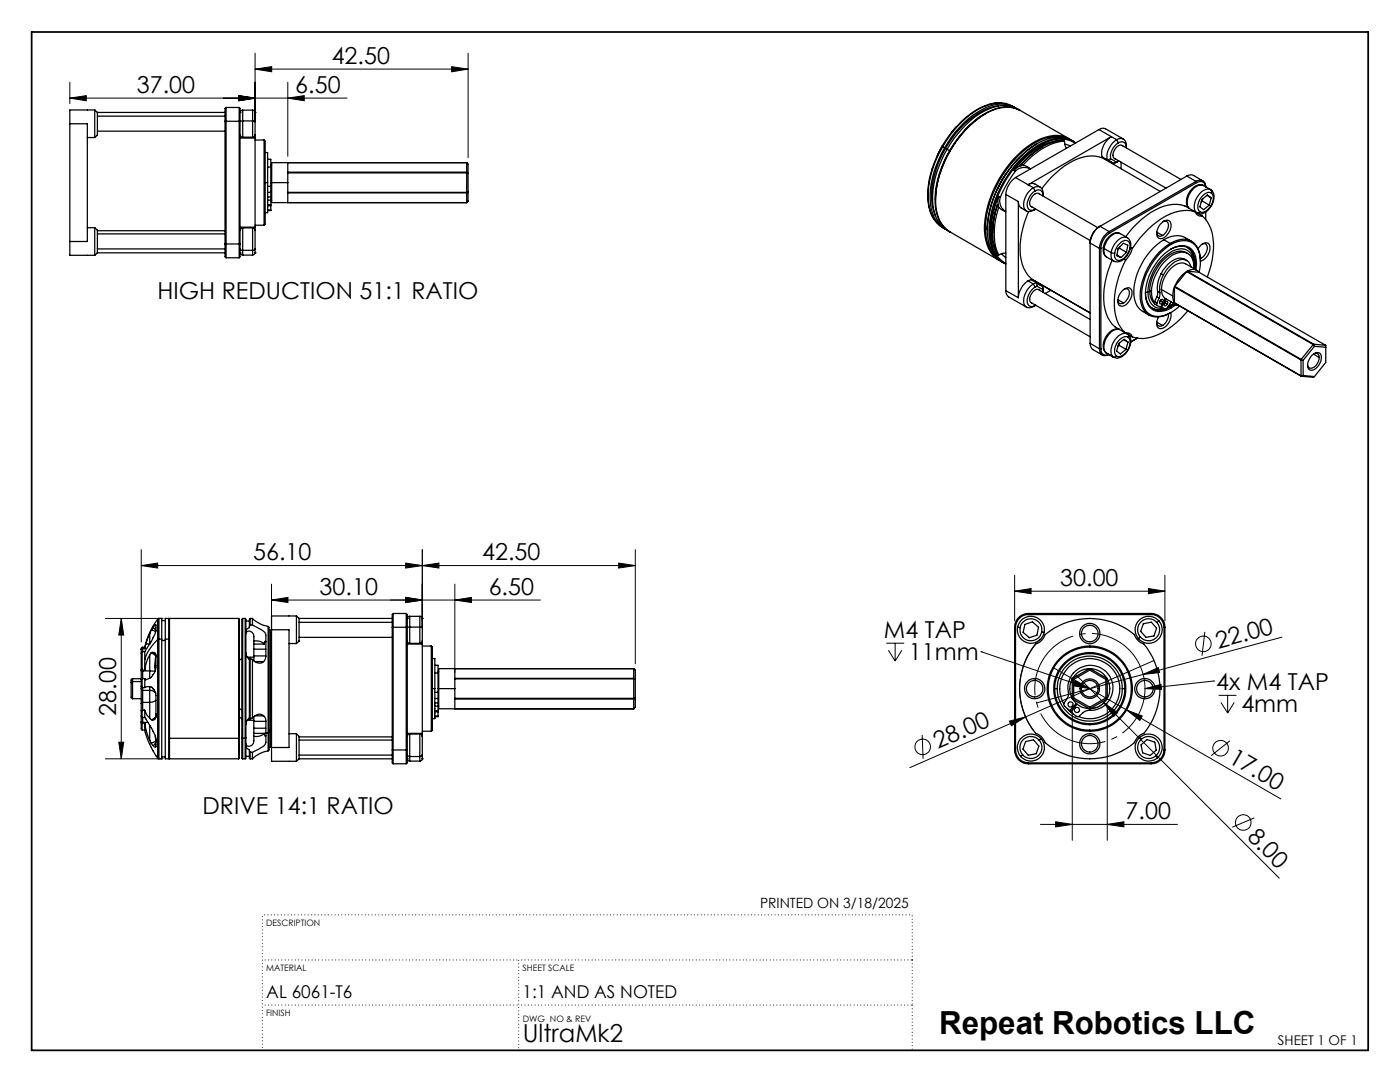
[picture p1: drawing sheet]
<svg xmlns="http://www.w3.org/2000/svg" width="279mm" height="216mm" viewBox="0 0 279 216" stroke-linecap="round" stroke-linejoin="round" font-family="sans-serif">
<g fill="none" stroke="#000" stroke-width=".2">
<path d="M13.9 19.6l3.3-.5v1zM13.9 16.4v4.3M13.9 19.6h55.4M47.6 19.1l3.3 .5-3.3 .5zM50.9 13.8l3.3-.5v1zM50.9 10.6v13.8M50.9 13.8h42.5M57.4 19.6l3.3-.5v1zM57.4 16.4v14.8M90.1 13.3l3.3 .5-3.3 .5zM93.4 10.6v20.9M28.2 112.9l3.3-.5v.9z"/>
<path d="M28.2 109.7v18.4M28.2 112.9h98.6M54.2 119.7l3.3-.5v1zM54.2 116.6v6.6M54.2 119.7h53.6M81 119.2l3.3 .5-3.3 .5zM81 112.4l3.3 .5-3.3 .4zM84.3 112.9l3.3-.5v.9zM84.3 109.7v15.6M90.8 119.7l3.3-.5v1zM90.8 116.6v17.6M123.5 112.4l3.3 .5-3.3 .4z"/>
<path d="M126.8 109.7v22.7M202.5 118l3.3-.6v1.1zM202.5 114.8v9.1M202.5 118h30M229.2 117.4l3.3 .6-3.3 .5zM232.5 114.8v9.1M21 123.4h11.6M24.2 123.4l.5 3.3h-1zM24.2 123.4v28M176.9 128.3h3.5M177.3 129.8l1.3 2.1M178.6 128.3v3.6"/>
<path d="M180 129.8l-1.4 2.1M195.8 130h.1M195.8 130l21.7 7.4M207.6 127.5a14 14 0 0 0-1.4 18.2M210.1 133.2l14.8 8.5M214.5 135.9l3 1.5-3.3-.6zM214.7 134.6l5.6 5.6M228.1 134.6l3.1-1.4 .2 1zM228.5 137.4l3.2-.8 .1 .9zM230.3 131.8l-48.7 21.4M240.5 126.1l-.6 4.7M242.2 135.9h.1"/>
<path d="M242.2 135.9l-13.7 1.5M243.2 138.7h3.6M245 138.7v3.6M255.8 127.1l-48.9 13.2M21 151.4h11.6M23.7 148.1h1l-.5 3.3zM184 146.6l.2 4.8M201.4 143.9l3.3-.8-2.8 1.7zM214 140.6v27.1M220.2 140.3a4.2 4.2 0 0 1-2.3 1.1M220.3 140.2l2.7 2-.7 .7zM220.3 140.2l35 35"/>
<path d="M221 140.6v27.1M224.9 141.7l3.1 1.2-.5 .9zM224.9 141.7l30.7 17.7M243.7 140.2l1.3 2.1M245.5 147.8l-3.8 3M246.3 140.2l-1.3 2.1M207.6 164.5h27.4M210.7 164l3.3 .5-3.3 .5zM221 164.5l3.3-.5v1zM250.3 163.2l-4.4 1.9"/>
<circle cx="240.2" cy="128.5" r="1.54"/>
<circle cx="184.1" cy="149" r="1.56"/>
<circle cx="243.6" cy="149.3" r="1.56"/>
<circle cx="248.1" cy="164.1" r="1.57"/>
</g>
<path d="M228 134.2a11 11 0 0 0-18.3-4.5 11 11 0 0 0 4.7 18.3 11 11 0 0 0 13.9-12.9l-.3-.9" fill="none" stroke="#000" stroke-width=".2" stroke-dasharray="15.2 1.3 1.3 1.3" stroke-dashoffset="1.6" stroke-linecap="butt"/>
<path d="M52.4 182.6h129.6M52.4 209.5v-26.9M103.5 209.5v-18" fill="none" stroke="#000" stroke-width=".2" stroke-dasharray="0 .6" stroke-dashoffset=".2"/>
<path d="M52.4 191.6h51.1M103.5 191.6h78.6M52.4 200.6h51.1M103.5 200.6h78.6" fill="none" stroke="#000" stroke-width=".2" stroke-dasharray="0 .6" stroke-dashoffset=".1"/>
<path d="M182 191.6v-9.1M182 191.6v9M182 200.6v9" fill="none" stroke="#000" stroke-width=".2" stroke-dasharray="0 .6" stroke-dashoffset="-.1"/>
<path d="M182 191.6h.1" fill="none" stroke="#000" stroke-width=".2" stroke-dasharray="0 .6"/>
<path d="M6.3 6.4h266.7v203.2h-266.7z" fill="none" stroke="#000" stroke-width=".35"/>
<g fill="#000">
<path d="M228.1 134.6l3.1-1.4 .2 1zM201.4 143.9l3.3-.8-2.8 1.7zM220.3 140.2l2.7 2-.7 .7zM224.9 141.7l3.1 1.2-.5 .9z"/>
<path d="M81 119.2l3.3 .5-3.3 .5zM54.2 119.7l3.3-.5v1zM81 112.4l3.3 .5-3.3 .4zM28.2 112.9l3.3-.5v.9z"/>
<path d="M81 119.2l3.3 .5-3.3 .5zM90.8 119.7l3.3-.5v1zM84.3 112.9l3.3-.5v.9zM123.5 112.4l3.3 .5-3.3 .4zM13.9 19.6l3.3-.5v1zM47.6 19.1l3.3 .5-3.3 .5zM47.6 19.1l3.3 .5-3.3 .5zM57.4 19.6l3.3-.5v1zM50.9 13.8l3.3-.5v1zM90.1 13.3l3.3 .5-3.3 .5zM210.7 164l3.3 .5-3.3 .5zM221 164.5l3.3-.5v1zM202.5 118l3.3-.6v1.1zM229.2 117.4l3.3 .6-3.3 .5z"/>
<path d="M24.2 123.4l.5 3.3h-1zM23.7 148.1h1l-.5 3.3z"/>
<path d="M228.5 137.4l3.2-.8 .1 .9zM214.5 135.9l3 1.5-3.3-.6z"/>
</g>
<g fill="none" stroke="#000" stroke-width=".25">
<path d="M13.9 24.7h3.5v23.5h-3.5M13.9 24.7v23.5M17.4 27.4h1.5M18.9 21.9h-5v2.8M18.9 21.9v5.5M18.9 21.9l.5 .5M19.4 22.4v4.6M19.4 23.2h25.5M19.4 26.2h25.5M19.4 22.4h25.5M19.4 27h.1M19.4 27l-.5 .4"/>
<path d="M44.9 24.2h3M44.9 24.2v24.5M45.1 21.4v30M45.1 21.4l-.2 .2v2.6M45.1 21.4h2.6M47.7 21.4v30M47.7 21.4a2.97 2.97 0 0 1 .2 1.9v.9M47.9 22.4h.1M47.9 26.9l.3 .4 .2 .1M47.9 24.2v24.5M47.9 27.6h3M48.4 22l-.3 .1-.2 .4"/>
<path d="M48.4 24.1l-.5 .1M48.4 24.1v3.3M48.4 22v2.1M48.4 27.4h2M48.4 22h2M48.4 24.1h2M50.4 22l.4 .1 .1 .4M50.4 24.1l.5 .1M50.4 24.1v3.3M50.4 22v2.1M50.9 22.4h.1M50.9 26.9l-.1 .3-.4 .2"/>
<path d="M50.9 27.6v17.7M50.9 26.9v.7M50.9 24.2v2.7M50.9 22.5v1.7M50.9 27.9h1.8M52.7 27.9v17M52.7 27.9a2.3 2.3 0 0 1 .2 1.8v13.4a2.3 2.3 0 0 1-.2 1.8M52.9 30.4h.5v6M52.9 36.4h.5M53.4 36.4v3.5M53.4 31.8h.6v1.5M53.4 39.9v2"/>
<path d="M53.4 39.9h.8M53.4 38.4h.6M53.4 37.2h.6M53.4 33.3h.6M53.4 39.3h.6M54 33.3v3.9M54 39.3v2.6M54 37.2v1.2M54 32.9h.2M54 36.4h3.4M54 38.4v.9M57.4 32.5v1.9h35.7"/>
<path d="M57.4 36.4v2h35.7M93.1 32.5h.1M93.1 34.4h.1M93.1 34.5h-35.7v1.9M93.1 38.4l.1 .1M93.1 38.5h-35.7v1.9M93.1 32.5v1.9M93.1 34.5v3.9M93.1 38.5v1.9M93.2 34.4l-.1 .1M93.2 32.5h-39v7.9h39M93.2 38.5h-.1"/>
<path d="M93.2 34.4l.2 .2M93.2 32.5l.2 .2v7.4l-.2 .3M93.4 38.3l-.2 .2M186 33.7v.1M188 29.2l-1.1 2.1M188 29.2a18.2 18.2 0 0 0-2.6 12.1l.3 .9M188 29.2l.1 .1M188 29.2h.1M188.1 29.1l-.1 .1M188.1 29.3a18.1 18.1 0 0 0-2.6 12.2 5.7 5.7 0 0 0 3 4.1M188.1 29.3l.4 .2M188.5 29.5a18.1 18.1 0 0 0-2.6 12.2 5.7 5.7 0 0 0 2.9 4.1"/>
<path d="M188.7 29.6a18 18 0 0 0-2.5 11.9l.5 1.5M188.7 29.6l.3 .2M189 29.8a18.1 18.1 0 0 0-2.6 12.2 5.9 5.9 0 0 0 3.1 4.2M189 29.8l.5 .3M189.5 30.1a18.3 18.3 0 0 0-2.6 12.2 5.8 5.8 0 0 0 2.6 3.9M190.9 25.3l-1.1 1.2M196.6 22.8a21.7 21.7 0 0 0-9.9 17.1M197.1 20.9a17.6 17.6 0 0 0-9.1 8.3M199.3 21.1a14.1 14.1 0 0 0-9.2 6.4l-1.4 2.1M199.3 39.2l-.2 .9 .1 .8-.1-.1M199.3 39.2a13.8 13.8 0 0 0-.7 10.5M199.3 39.2l.3 .2"/>
<path d="M199.6 39.4a2.38 2.38 0 0 0 1.1 2.8M199.7 20.5l-1.3 .1-1.2 .3M200.7 38.8l2.5 1.4M200.7 38.8v19.2M200.9 34.5l-1.9 3.2M202.3 34l.3 .2M202.5 21.4a6 6 0 0 0-6-.2 19 19 0 0 0-8.4 8.1M202.6 34.2a24.8 24.8 0 0 0-3 5.2M202.7 35.4a4.7 4.7 0 0 0-2 3.4M202.7 35.4l2.5 1.5M202.7 21.6a6.4 6.4 0 0 0-6.7 .3 19.4 19.4 0 0 0-7.5 7.6M203.5 22a6.5 6.5 0 0 0-7 .2 19.4 19.4 0 0 0-7.5 7.6"/>
<path d="M203.6 22a6.5 6.5 0 0 0-6.6 .4 19.4 19.4 0 0 0-7.5 7.7M203.6 33l.2 .1a2.49 2.49 0 0 0-1.5 .9M203.7 32.9l-.1 .1M203.7 32.9h.5M204.2 32.9l1.4 .8M205.2 36.9a1.26 1.26 0 0 1 1.4-.2l1 .6M205.2 36.9l1 .6M205.6 33.7a2.36 2.36 0 0 0-3 .5M206.2 37.5a3.7 3.7 0 0 0-1.7 4.3 1.4 1.4 0 0 0 2.1 0M206.2 37.5a1.19 1.19 0 0 1 1.4-.2 1.19 1.19 0 0 1 .6 1.3v.4M206.2 37.5l.4 .6M206.6 38.1a3.2 3.2 0 0 0-1.5 3.4 .93 .93 0 0 0 1.5 .3"/>
<path d="M206.6 38.1a.99 .99 0 0 1 1.2-.1 .99 .99 0 0 1 .4 1.1M206.9 28.7a21.5 21.5 0 0 0-9.9 17.2M207.3 38.6l11.8 6.8M207.5 38.7l-.1-.1a1.74 1.74 0 0 0-1.9 1.8 .78 .78 0 0 0 .5 .9M207.9 37.6a16.3 16.3 0 0 1 8.2-6.2 5.7 5.7 0 0 1 4.4 .4l11.1 6.4M208 29.3l-.1 .1a15.5 15.5 0 0 0-4.3 3.6M211.1 28.1a12.9 12.9 0 0 0-8 5l-.8 .9M212.4 28.2a12.7 12.7 0 0 0-8.2 4.7M212.4 28.2l.2 .9 .2 .5M212.4 28.2l-.1-.2a9.9 9.9 0 0 0-6.7 3.1l-1.9 1.8M212.4 27.4a7.9 7.9 0 0 0-6.4 1.4 21.6 21.6 0 0 0-9.3 17.2 7.8 7.8 0 0 0 2 5.2M212.5 28.8l1.1 .3"/>
<path d="M213.4 27.7a6.6 6.6 0 0 0-6.6 .4 21.6 21.6 0 0 0-10.3 17.9 6.9 6.9 0 0 0 2.9 5.9M213.4 27.7l-9.8-5.7a6.9 6.9 0 0 0-6.5 .5 21.7 21.7 0 0 0-10.4 17.9 6.5 6.5 0 0 0 2.9 5.9l9.8 5.6M213.4 27.7l.2 .2M213.4 27.7h.1M214.3 28.2a6.8 6.8 0 0 0-6.5 .4 21.6 21.6 0 0 0-10.4 18 6.9 6.9 0 0 0 2.9 5.9M214.3 28.2a6.5 6.5 0 0 0-6.9 .2 21.6 21.6 0 0 0-10.4 18 6.7 6.7 0 0 0 3.3 6.1M214.3 28.2v.2M214.3 28.2l.4 .3M214.3 28.4a6.6 6.6 0 0 0-6.4 .5 21.3 21.3 0 0 0-10.3 17.7 6.8 6.8 0 0 0 2.8 5.8M214.3 28.4l.3 .2M219.3 25.9a1.2 1.2 0 0 1 1.4-.2l3.5 2.1M219.3 25.9l-16.6 9.5"/>
<path d="M219.3 25.9l2.5 1.4M221 31.9l1.2 .7M221.1 32l1.1 .6M221.7 31.7l-.7 .2M221.7 31.7l1.1 .6M221.8 27.3a3.9 3.9 0 0 0-1.8 4l1 .6M221.8 27.3l-16.6 9.6M221.8 27.3l1 .6M222.4 31.6l10.3 5.9M222.8 32.3l-.6 .3M222.8 27.9a4.1 4.1 0 0 0-1.8 4M222.8 27.9a1.19 1.19 0 0 1 1.4-.2 1.19 1.19 0 0 1 .6 1.3v.4"/>
<path d="M222.8 27.9l.4 .6M223.2 28.5a3.3 3.3 0 0 0-1.5 3.2M223.2 28.5a.99 .99 0 0 1 1.2-.1 .99 .99 0 0 1 .4 1.1M223.2 32.2l-.4 .1M223.2 32.2l-1 .4M223.3 32.1l-.1 .1M223.7 32.4v1.3M223.9 29l11.8 6.8M224.1 29.1a1.1 1.1 0 0 0-1.6 .7 1.24 1.24 0 0 0 .1 1.9M236.9 35.1a1.34 1.34 0 0 1 1.3-.1l1.9 1.1M236.9 35.1l-17.4 10.1M236.9 35.1l1.8 1.1"/>
<path d="M238.7 36.2a1.19 1.19 0 0 1 1.3-.1 1.19 1.19 0 0 1 .6 1.2 1.09 1.09 0 0 0-.6-1 1.09 1.09 0 0 0-1.2 .1M238.7 36.2l-17.3 10M238.7 36.2l.1 .2M238.8 36.4l-17.3 10.1M240 39.7l-.1 .4M240.2 37a2.49 2.49 0 0 0-2.8 1.7l-.2 .5a2.32 2.32 0 0 0 .1 2.4M240.2 37l1.4 .8M240.2 37a2.11 2.11 0 0 0-2.7 1.1 2.72 2.72 0 0 0-.2 3.5M240.9 39l.8 .5M241.7 37.9a2.35 2.35 0 0 1 .1 3.1 2.38 2.38 0 0 1-2.9 1.5M241.7 39.5l-.8-.6-1 .9-.4 1.5 .7 .5 1.1-.9M241.7 39.5l-.4 1.4"/>
<path d="M241.8 38.5v-.1a.45 .45 0 0 0-.4-.7 2.65 2.65 0 0 0-2.6 1.8l-.2 .5a2.2 2.2 0 0 0 .2 2.4M241.8 38.5a1.66 1.66 0 0 0-2.1 .9 2.29 2.29 0 0 0-.3 2.8M241.8 38.5a2.41 2.41 0 0 1-.7 3.2 1.44 1.44 0 0 1-1.7 .5M13.9 48.2v2.7h5M17.4 45.4h1.5M18.9 45.4v5.5M18.9 45.4l.5 .5v4.5M19.4 46.7h25.5M19.4 49.7h25.5M19.4 50.4h25.5M19.4 50.4l-.5 .5M19.4 46h25.5"/>
<path d="M44.9 48.7v2.5l.2 .2M44.9 48.7h3M45.1 51.4h2.6M47.9 50.4v.2l.5 .3M47.9 48.7v.9a2.97 2.97 0 0 1-.2 1.8M47.9 50.4h.1M47.9 49.6l.3 .3 .2 .1M47.9 45.3h3M48.4 45.5l-.5 .3v.2M48.4 45.5v4.5M48.4 50v.9M48.4 45.5h2"/>
<path d="M48.4 50.9h2M48.4 50h2M50.4 45.5l.4 .2 .1 .3M50.4 45.5v4.5M50.4 50v.9M50.9 50.4l-.1 .3-.4 .2M50.9 45.3v.7M50.9 50.4h.1M50.9 49.6l-.2 .3-.3 .1M50.9 46v3.6M50.9 49.6v.8M50.9 44.9h1.8"/>
<path d="M53.4 41.9v.1M53.4 42v.4h-.5M53.4 40.9h.6M53.4 41.1h.6M53.4 41.9h.6M54 41.9v.1h-.6M185.7 42.3l.6 1.4M199.1 41l.2 .3M199.1 40.8v.2M199.1 41a14.1 14.1 0 0 0-.4 9l.4 .8 .2 .1M199.1 40.8a16.4 16.4 0 0 0-1 5.7M199.3 41.3a14.1 14.1 0 0 0-.3 8.8l.3 .8"/>
<path d="M199.3 41.3l.5 .5 .9 .4M199.4 51.9l.2 .2M199.4 51.9h.1M199.8 50.6l.9 .8M200.3 52.5l.4 .2M200.4 52.4l-.1 .1M200.4 52.4l.3 .1M200.7 50.5l-.9 .1-.5 .3M200.7 58a1.51 1.51 0 0 0 .6 1.3l3.6 2M200.7 58l2.5 1.4M203.2 40.2a1.38 1.38 0 0 0 .6 1.3l1.1 .6M203.2 40.2v19.2"/>
<path d="M205.2 56.1l.6-.3 1.1 .6M205.2 56.1a4.3 4.3 0 0 0-2 3.3M205.2 56.1l1 .6M205.3 42.2a15.7 15.7 0 0 0-1.3 10.5 6.2 6.2 0 0 0 2.3 3.2M205.8 41.2l11.8 6.8M206.2 56.7a3.7 3.7 0 0 0-1.7 4.3 1.4 1.4 0 0 0 2.1 0M206.2 56.7l.4 .6M206.3 55.9l11.3 6.5M206.3 55.9l.2 .1M206.6 57.3a3.2 3.2 0 0 0-1.5 3.3 .93 .93 0 0 0 1.5 .4M206.7 41.7l-.1 .1M206.9 56.4l-.7 .3"/>
<path d="M206.9 56.4l.1 .7M206.9 56.4l1.2 .7M206.9 56.5l1.2 .6M207 57.1l-.4 .2M207 57.1l1.1 .6M207.3 57.8l10.3 5.9M207.5 57.9a1.1 1.1 0 0 0-1.6 .7 1.25 1.25 0 0 0 .1 1.9M208.1 57.1v.6M208.1 57.1l.1 1.1M208.1 57.7l.1 .6M209.7 57.9l-1.1 .7M219.4 49.6h.3"/>
<path d="M219.4 49.6v20M219.5 45.2a4.4 4.4 0 0 0-1.9 3.3l1.8 1.1M219.5 45.2a4 4 0 0 0-1.9 3.2v20.1M219.5 45.2l1.9 1M219.7 49.6v20M220.2 49.4v.2a1.65 1.65 0 0 0 .6 1.7M220.2 49.4l.1 .2M220.3 49.6a3.5 3.5 0 0 1 2.8-3.1l1.8 .9a2.72 2.72 0 0 0-2.8 2l-.3 1M220.3 49.6a1.7 1.7 0 0 0 .5 1.7l1.5 .8M220.3 49.6l1.5 .8M221.4 46.2a4.3 4.3 0 0 0-2 3.4M221.4 46.2l.1 .3"/>
<path d="M221.5 46.5a4 4 0 0 0-1.8 3.1M221.8 50.4l.7 .1M221.8 50.4a1.57 1.57 0 0 0 .5 1.7M221.9 51.9a15.4 15.4 0 0 0-1.1 10.7 6.2 6.2 0 0 0 3.8 3.9M222.9 50.9l.8 .5M223.1 59.9v.1a.67 .67 0 0 0 .4 .6 .67 .67 0 0 0 .7-.1M223.1 59.8l1.1 .7M223.4 49.5l-.3 .3M223.4 49.5l1.4 .8M223.4 49.2v.3M223.6 46.6h-.2a2.16 2.16 0 0 0-2.5 1.1l-.5 .9-.2 .8M224.2 57.9a.94 .94 0 0 1 1-.5 .94 .94 0 0 1 .7 .8 2.8 2.8 0 0 1-2.1 2.9 1.11 1.11 0 0 1-.6-1.7l.4-.8z"/>
<path d="M224.3 51.7l.3 .2M224.4 57.7a.74 .74 0 0 1 .8 .1 .74 .74 0 0 1 .2 .8l-.3 .9-.9 1M224.6 51.9a17.2 17.2 0 0 0-2 11 6.3 6.3 0 0 0 2 3.6M224.8 50.3l.3-1.4-.9-.4-1.1 1.1-.2 1.4 .8 .4M224.8 50.3l-1.1 1.1M225 47.4a1.65 1.65 0 0 1 .6 1.9M225.5 49.5a1.05 1.05 0 0 0-.4-1.4 1.05 1.05 0 0 0-1.4 .2 3.4 3.4 0 0 0-1.2 2.2M225.5 49.5a2.86 2.86 0 0 1-2.4 2.5 1.08 1.08 0 0 1-.6-1.5M225.6 49.3a3.2 3.2 0 0 1-2.9 2.9l-.4-.1M225.6 49.3l-.1 .2M225.6 49.4l.4 .2M226 49.6a5.2 5.2 0 0 1-1.4 2.3"/>
<path d="M228.6 58.5a2.98 2.98 0 0 0 3.1 3.4l1-.3M229.1 58.2l-.5 .1M229.1 58.2a2.76 2.76 0 0 0 3 3.3M229.4 58a3.4 3.4 0 0 0 1 2.6M229.4 58l.4 .2M229.8 58.2a3.4 3.4 0 0 0 .6 2.2M230.9 46.5a.7 .7 0 0 0 .4 .6 .7 .7 0 0 0 .7-.1M230.9 59.2l.4 .3M230.9 59.2l-.5 1M230.9 46.3l1.1 .7M231 58.1l-.1 1.1M231 58.1l.5 .3"/>
<path d="M231.3 59.5l-.4 1M231.5 58.4l-.2 1.1M231.6 44.7a1.34 1.34 0 0 1 1.9-.5 2.58 2.58 0 0 1-1.9 3.4 1.11 1.11 0 0 1-.7-1.6zM231.6 59.9l.4-.2a.55 .55 0 0 1 0 .6 .55 .55 0 0 1-.5 .3l-.1-.3zM231.7 59.8l-.1 .2M231.7 54.6a5.6 5.6 0 0 0-.7 3.5M231.7 54.6l.5 .3M231.8 57.7a2.03 2.03 0 0 0 .8 1.9M231.8 57.7l2.2 1.4M232.1 44.2a.76 .76 0 0 1 .9 .1 .76 .76 0 0 1 .2 .9l-.3 .8-.9 1M232.2 54.9a6.1 6.1 0 0 0-.7 3.5M232.3 47.8a13.1 13.1 0 0 0-6 11.3 4.2 4.2 0 0 0 3 3.8"/>
<path d="M232.3 47.8a4.4 4.4 0 0 1 5.5 .4M232.3 47.8l1.2 .8M232.6 59.5l-1 1.8M232.6 59.6l2.3 1.3M232.7 59.6l-.9 1.7M233.5 48.6a13 13 0 0 0-5.9 11.2 3.5 3.5 0 0 0 5.2 3l.9-.4M233.5 48.6a4.1 4.1 0 0 1 4.6-.3 4.6 4.6 0 0 1 1.5 3.9M233.5 48.6l.2 .2M233.6 49.7a3.4 3.4 0 0 1 3.9 0 4.5 4.5 0 0 1 .9 4M233.7 48.8a12.9 12.9 0 0 0-5.8 11 3.4 3.4 0 0 0 5.1 2.9l.7-.3M233.7 48.8a3.7 3.7 0 0 1 5.2 .6 6.4 6.4 0 0 1 .4 4.9M234 59.1l.4 1.3"/>
<path d="M234.4 57.3l-.4 1.8M234.4 57.3l25.2 14.5M234.4 57.3v3.1M234.5 57.2l25.2 14.5M236.8 54.2a6.6 6.6 0 0 0-2.3 3M236.8 54.2l25.3 14.6M236.8 54.2l-2.3 3M236.9 49.3a3.7 3.7 0 0 1 1.5 3.4M236.9 52a2.52 2.52 0 0 0-3.4 .4l-1.4 1.5-.4 .7M236.9 54.1a1.7 1.7 0 0 1 2.4 .2M236.9 54.1l25.3 14.6M236.9 54.1l2.4 .2"/>
<path d="M237 50.6a3.1 3.1 0 0 0-3.9 .5 9.7 9.7 0 0 0-3.7 6.9M237.7 53.3a1.78 1.78 0 0 0-2.7-1.3 6.1 6.1 0 0 0-2.8 2.9M238.3 53.6a2.84 2.84 0 0 0-2-3.3 4.8 4.8 0 0 0-4 2.1 9.5 9.5 0 0 0-2.5 5.8M238.3 52.9a3.1 3.1 0 0 0-1.9-3.2 4.7 4.7 0 0 0-4.2 1.8 10.2 10.2 0 0 0-3.1 6.7M238.3 52.9v.2M238.4 52.7v1M238.4 52.7l-.1 .2M238.6 42.3a8.3 8.3 0 0 0-7.7 1.9l-1.7 1.5a19.5 19.5 0 0 0-3.2 3.9M238.6 42.3a1.07 1.07 0 0 0 1.3 .8M238.6 42.3a6.8 6.8 0 0 0-8-.4 17.4 17.4 0 0 0-6 5.3M238.6 42.3l.3 .2M238.6 42.3l.2 .1"/>
<path d="M238.7 53.8a4.2 4.2 0 0 0-1.4-4.4 4.4 4.4 0 0 0-4.9 1.3 10.4 10.4 0 0 0-3.6 9.2 2.84 2.84 0 0 0 4.2 1.9l.7-.3M238.8 42.4l.1 .1M238.9 53.9l-2.3-1.3a2.57 2.57 0 0 0-3 1l-.8 1a6.1 6.1 0 0 0-1 3.1M239 42.6l.9 .5M239.1 49.6a1.62 1.62 0 0 1 2.1-1 2.63 2.63 0 0 1-1.6 3.5M239.3 54.3l25.2 14.6M239.4 42.2l-.4 .3-.2-.1M239.5 51.3l.3 .2M239.8 51.5l-.3 .1M239.9 43.1a7.7 7.7 0 0 1 2.3 6.5 17.8 17.8 0 0 1-1.3 5.7M239.9 48.7a.72 .72 0 0 1 .9 .1 .72 .72 0 0 1 .1 .8l-.1 .5a2.37 2.37 0 0 1-1 1.4M239.9 40.1l-.2 .2"/>
<path d="M239.9 40.1l1.4 .8M240.6 42.3v1.5M205.8 60.4l11.8 6.8M206.7 60.9l-.1 .1M217.6 68.5a1.51 1.51 0 0 0 .6 1.3l1.8 1M217.6 68.5l1.8 1.1M219.4 69.6a1.16 1.16 0 0 0 .6 1.2 1.16 1.16 0 0 0 1.3-.1 1.05 1.05 0 0 1-1.2 0 1.05 1.05 0 0 1-.4-1.1M219.4 69.6h.3M220.8 70.4l1.5 .9-.1-.1M220.8 70.4l1.4 .8M222.8 71l-.3 .3-.3-.1M223.3 68.9l-.2 .2"/>
<path d="M223.3 68.9l1.4 .8M223.4 65.7a2.51 2.51 0 0 0-2.6 1.8l-.2 .4a2.2 2.2 0 0 0 .2 2.5M223.4 65.7a2.46 2.46 0 0 0-2.8 1.6 2.33 2.33 0 0 0 .2 3.1M223.4 68.4l-.1 .5M224.3 67.8l.8 .5M224.6 66.5a1.11 1.11 0 0 1 1.4 .7M224.7 66.4l.3 .2M225.1 66.7a2.35 2.35 0 0 1 .1 3.1 2.32 2.32 0 0 1-2.9 1.5M225.1 68.3l-.8-.6-1.1 .9-.4 1.5 .8 .5 1.1-.9M225.1 68.3l-.4 1.4M225.1 67.3l.1-.1a.45 .45 0 0 0-.4-.7 2.93 2.93 0 0 0-2.8 2.3 2.2 2.2 0 0 0 .2 2.4M225.1 67.3a1.69 1.69 0 0 0-2 .9l-.3 .4a2 2 0 0 0 0 2.4"/>
<path d="M225.1 67.3a2.41 2.41 0 0 1-.6 3.2 1.44 1.44 0 0 1-1.7 .5M225.1 66.7l.9 .5M226.9 67.5l-1.2 .7M229.9 61.5a3.3 3.3 0 0 0 2.6 .1M230.4 60.2v.4l.5 .4M230.4 60.2l.5 .3M230.9 64.4v.1a.7 .7 0 0 0 .4 .6 .7 .7 0 0 0 .7-.2M230.9 64.3l1.1 .6M230.9 60.5v.5M230.9 61l.7 .3M231.6 60l-.2 .3M231.6 60l.5 .3"/>
<path d="M231.7 61.3h.1M232.5 60.3l.3-.2a.5 .5 0 0 1 .2 .6 .5 .5 0 0 1-.7 .3zM232.5 60.4l-.2 .3M232.5 60.4l.5 .3M232.6 60.2l-.1 .2M233.2 62.7l-.1 .8a2.37 2.37 0 0 1-1.1 1.4M233.5 61.2h.1M233.5 61.2l.9-.6-1.4 .8M233.5 61.2l-.7 .4M233.5 61.2l.2 .3M233.6 62.4a2.68 2.68 0 0 1-2 3.2 .89 .89 0 0 1-.7-1.2l.3-1.1M233.7 62.4l1.7-1.3-.5-.2-.4-.4 25.2 14.6"/>
<path d="M233.8 60.2l-.9 1.4h-.3l-.8-.3M233.9 60.8l-.7 .4M234.3 60.5l-1.1 .6M234.4 60.4l25.2 14.6M234.7 60.8l-1 .7M237.1 62a14.8 14.8 0 0 1-8.1 5.5 6.2 6.2 0 0 1-3-.3M259.6 75l.1 .1M259.6 71.8v3.2M259.7 71.7v.1M259.7 71.8h-.1M259.7 75.1h.1M259.7 75.1l2.4 .2 .2-.2"/>
<path d="M259.7 71.8l.4 .1M260.1 74.9l2.2 .2M260.1 71.9v3M260.1 74.9l-.4 .2M261.9 70.8a1.01 1.01 0 0 1 1.7 0 2.74 2.74 0 0 1-1.7 3.1 .93 .93 0 0 1-.9-1.4l.3-.9zM262.1 68.8h.1M262.1 68.8l-2.4 2.9M262.1 68.8l.2 .3M262.1 70.7l1.2 .6M262.2 68.7l-.1 .1M262.2 68.7l2.3 .2M262.2 70.6a.69 .69 0 0 1 .8 0 .69 .69 0 0 1 .3 .7"/>
<path d="M262.3 69.1l-2.2 2.8M262.3 69.1l2.3 .2M263.3 71.3a1.99 1.99 0 0 1-1.9 2.1l-.3-.1-.2-.5M264.5 68.9l.1 3.4-2.3 2.8M26.2 136.2v3l.3 .2M26.5 135.4l-.3 .1v.7M26.5 136l-.3 .2M26.5 136v3.4M26.5 135.4v.6M26.5 139.4h1.7M26.5 135.4h1.7M26.5 136h1.7"/>
<path d="M28.2 136.9l.2 .2M28.2 135.6v1.3M28.2 133.8v1.8M28.2 136.9v.5M28.2 130.3v3.3M28.2 133.6v.2M28.2 137.4v3M28.2 129.6v.7M28.2 133.8l.3 .1M28.2 137.4l.3 .4M28.4 135.5v1.6M28.4 137.1l.1 .1"/>
<path d="M28.4 135.5l-.2 .1M28.4 130.1v3.5M28.4 133.6l.1 .1M28.4 133.6h-.2M28.4 130.1l-.2 .2M28.4 129.4l-.2 .2M28.4 129.4h.1M28.4 129.2v.2M28.4 129.2l-.2 .4M28.5 137.2v.6M28.5 133.7v.2M28.5 133.9v1.5"/>
<path d="M28.5 135.4l-.1 .1M28.5 130l-.1 .1M28.5 137.8v2.4M28.5 129.4v.6M28.5 135.4h.4M28.5 137.2h.4M28.5 137.8h1.4M28.5 133.7h.4M28.5 133.9h1.4M28.5 130h.4M28.5 129.4h.4M28.9 135.4v1.8"/>
<path d="M28.9 135.4l.1 .2M28.9 131.6v2.1M28.9 130v1.6M28.9 129.2v.2M28.9 129.2h-.5M29.1 128.5l-.2 .9M29.1 128.5h.8M29.9 137l.4 .1 .2 .3M29.9 137h-.6l-.4 .2M29.9 135.3l-.8 .3M29.9 130.7a7.6 7.6 0 0 0-1 3M29.9 130.7v3.2"/>
<path d="M29.9 128.5l-1 1.5M29.9 126.4l-.8 2.1M29.9 137.8v2.4M29.9 126.4v2.1M29.9 137.8h.5l.7 .5M29.9 137v.8M29.9 133.9h1.1M29.9 133.9v1.4M30.2 130.3l-.3 .4M30.2 130.3l.9 .6M30.2 125.7l-.3 .7M30.2 125.7l.9 .3"/>
<path d="M30.5 137.4a2.56 2.56 0 0 1 .6 2.4v2.6a1.09 1.09 0 0 1-.4 1.3l-.2-.1M30.5 137.4l.3 .2M30.5 125.3l.6-.6v.5a5.9 5.9 0 0 1-1.2 3.3M30.5 125.3l-.3 .4M30.5 125.3l.4 .1M30.6 130.2h.2a2 2 0 0 1 .3 1.7 3.2 3.2 0 0 1-1.2 3.4M30.6 130.2l-.2-.1-.2 .2M30.6 130.2l.3 .4M30.9 132.8l.1 1M30.9 132.8h.2M30.9 130.6l.2 .3M30.9 125.4l.2 .5"/>
<path d="M30.9 130.6h.2M31.1 130.9l-.2 1.9M31.1 125.3l-.2 .1M31.1 139.7l-.5 .3-.7 .2M31.5 123.5l-1.6 2.7-.6 1.5-.4 1.5M31.5 127.6a9.5 9.5 0 0 0-2.6 4M31.5 127.6v23.7M31.5 123.5v4.1M31.7 123.4l-.2 .1M31.7 127.5l-.2 .1M31.7 123.4h.6v4.1M31.7 127.5v23.9"/>
<path d="M31.7 123.4v4.1M31.7 127.5h.6M32.3 127.5v23.9h-.6M32.3 123.8h.7M32.3 127.8h.7M33 127.5v23.9h.7v-23.9M33 127.5v-4.1h.7v4.1M33 127.5h.7M33.8 123.4v23.9M33.8 123.4h13.8M33.8 123.4l-.1 .2M47.6 123.4l.2 .2v23.6"/>
<path d="M47.6 123.4v23.9M48.3 131.4l-.5 .4M48.4 123.4v23.9M48.4 123.4l-.1 .2v23.6M48.4 123.4h.5M48.9 123.4v23.9M48.9 123.4l.2 .2v23.6M49.1 130.2a1.74 1.74 0 0 0 .7 1.4M49.1 126.4a.85 .85 0 0 1 1-.4 .85 .85 0 0 1 .6 1v1.5M49.1 123.9h.7M49.4 131.1h1.3M49.8 125v.2a.86 .86 0 0 0-.7 .8"/>
<path d="M49.9 131.3l.5 .3M49.9 131.3v12.2M49.9 131.3h-.1v12.2h.1M49.9 124.8l-.1 .2M49.9 123.4l-.1 .2v1.4M49.9 123.4v1.4M49.9 123.4h.5M50.4 123.4a6.1 6.1 0 0 0 3.1 1.6M50.4 124.7l1.8 1a1.51 1.51 0 0 1 .9 1.9v2.1a3 3 0 0 1-.6 2.4 1.61 1.61 0 0 1-2.1-.5M50.4 123.4v1.3M50.4 131.6v11.7M50.4 124.7l-.5 .1"/>
<path d="M50.7 127.9a2.49 2.49 0 0 1 2 .6M50.7 128.5v1M50.7 130.9v1M50.7 128.5h2M50.7 129.5v1.4M50.7 129.5h2.4M50.7 130.9h2.4M50.9 132h1.7M53.1 128.1l-.2-.1-.2 .5M53.5 125v21.2M53.5 125a4 4 0 0 1 .2 2.2v18.8M53.7 125.8h.3"/>
<path d="M54 125.8v19.9M54 125.8l.2 .2M54.2 125.7h3.5v23.5h-3.5M54.2 125.7v23.5M57.7 128.4h1.5M59.2 122.9h-5v2.8M59.2 122.9v5.5M59.2 122.9l.5 .5M59.7 128h.1M59.7 123.4v4.5M59.7 124.2h18.6M59.7 127.2h18.6"/>
<path d="M59.7 123.4h18.6M59.7 127.9v.1M59.7 127.9l-.5 .5M78.3 125.2v24.4M78.3 125.2h3M78.5 122.4v30M78.5 122.4l-.2 .2v2.6M78.5 122.4h2.6M81.1 122.4v30M81.1 122.4l.2 .2v2.6M81.3 123.4h.1M81.3 127.9l.1 .3 .4 .2"/>
<path d="M81.3 125.2v24.4M81.3 128.5h3M81.8 123l-.4 .1-.1 .4M81.8 125.1l-.5 .1M81.8 125.1v3.3M81.8 123v2.1M81.8 128.4h2M81.8 123h2M81.8 125.1h2M83.8 123l.4 .2 .1 .3M83.8 125.1l.5 .1M83.8 125.1v3.3"/>
<path d="M83.8 123v2.1M84.3 123.4h.1M84.3 127.9l-.2 .3-.3 .2M84.3 128.5v17.8M84.3 127.9v.6M84.3 125.2v2.7M84.3 123.5v1.7M84.3 123.4v.1M84.3 128.9h1.8M86.1 128.9v17M86.1 128.9l.2 .2v16.6l-.2 .2M86.3 131.4h.5v6"/>
<path d="M86.3 137.4h.5M86.8 137.4v3.5M86.8 132.8h.6v1.5M86.8 139.4h.6M86.8 138.1h.6M86.8 134.3h.6M87.4 134.3v3.8M87.4 138.1v1.3M87.4 133.9h.2M87.4 137.4h3.4M87.4 139.4v.9M87.6 133.4h38.9l.3 .3v7.4l-.3 .3h-38.9z"/>
<path d="M90.8 137.4v1.9h35.7M90.8 133.4v2h35.7M126.5 139.3v.1M126.5 139.5h-35.7v1.9M126.5 139.5v1.9M126.5 135.4h.1M126.5 135.5h-35.7v1.9M126.5 133.4v2M126.5 135.5v3.8M126.5 139.4v.1M126.5 135.4v.1M126.5 135.4l.3 .2"/>
<path d="M126.8 139.3l-.3 .1M202.5 125.2h.2M202.5 125.2v24.4M202.7 125.2v24.4M203.1 125.1l.5 .1M203.1 125.1a2.7 2.7 0 0 1 3.2-2.1 2.7 2.7 0 0 1 2.1 3.2M203.1 125.1a2.7 2.7 0 0 0 2.1 3.2 2.7 2.7 0 0 0 3.2-2.1M203.6 125.2a2.2 2.2 0 0 1 2.6-1.7 2.2 2.2 0 0 1 1.7 2.6M203.6 125.2a2.2 2.2 0 0 0 1.7 2.6 2.2 2.2 0 0 0 2.6-1.7M204.5 124.6l1.6-.5 1.2 1.1-.4 1.6-1.5 .4-1.2-1zM205.2 122.6a2.59 2.59 0 0 0-2.5 2.6M205.2 122.4a2.74 2.74 0 0 0-2.7 2.8"/>
<path d="M205.2 122.4h24.5M205.2 122.4v.2M205.2 122.6h24.5M207.9 126.1l.5 .1M208.6 126.6a13.9 13.9 0 0 1 17.8 0 3.2 3.2 0 0 0 1.9 1.9 14 14 0 0 1 0 17.8 3 3 0 0 0-1.9 1.9 13.9 13.9 0 0 1-17.8 0 3 3 0 0 0-1.9-1.9 14 14 0 0 1 0-17.8 3.2 3.2 0 0 0 1.9-1.9zM210.5 137.4h.5M211 137.4a6.5 6.5 0 0 0 6.5 6.5 6.5 6.5 0 0 0 6.5-6.5M211 137.4a6.5 6.5 0 0 1 6.5-6.5 6.5 6.5 0 0 1 6.5 6.5M214 139.3v.1M214 135.5a4.1 4.1 0 0 0 0 3.8M214 135.5v3.8M214 135.4v.1"/>
<path d="M214 139.4l.1 .1M214 135.4l.3 .2M214.1 135.4h-.1M214.1 139.5a4.1 4.1 0 0 0 3.3 1.9M214.1 139.5l3.3 1.9M214.3 135.6v3.7M214.3 139.3l-.3 .1M214.3 139.3l3.2 1.8M217.4 133.4h.1M217.4 133.4a3.9 3.9 0 0 0-3.3 2M217.4 133.4l-3.3 2M217.5 130.2a7.2 7.2 0 0 1 7.2 7.2 7.2 7.2 0 0 1-7.2 7.2"/>
<path d="M217.5 130.4a7 7 0 0 1 7 7 7 7 0 0 1-7 7M217.5 129.1a8.3 8.3 0 0 0-8.3 8.3 8.3 8.3 0 0 0 8.3 8.3M217.5 129.1a8.3 8.3 0 0 1 8.3 8.3 8.3 8.3 0 0 1-8.3 8.3M217.5 130.2a7.2 7.2 0 0 0-7.2 7.2 7.2 7.2 0 0 0 7.2 7.2M217.5 128.9a8.5 8.5 0 0 1 8.5 8.5 8.5 8.5 0 0 1-8.5 8.5M217.5 128.9a8.5 8.5 0 0 0-8.5 8.5 8.5 8.5 0 0 0 8.5 8.5M217.5 130.4a7 7 0 0 0-7 7 7 7 0 0 0 7 7M217.5 133.4h.1M217.5 128.9v.2M217.5 130.2v.2M217.5 133.4v.3M217.5 133.7l-3.2 1.9"/>
<path d="M217.5 133.7l3.2 1.9M217.6 133.4a3.9 3.9 0 0 1 3.3 2M217.6 133.4l3.3 2M220.7 139.3l-3.2 1.8M220.7 139.3l.2 .1M220.7 135.6v3.7M220.9 135.4h.1M220.9 139.5a4.1 4.1 0 0 1-3.3 1.9M220.9 139.5l-3.3 1.9M220.9 139.4v.1M220.9 135.4l-.2 .2M220.9 135.4l.1 .1"/>
<path d="M221 139.3l-.1 .1M221 135.5a4.1 4.1 0 0 1 0 3.8M221 135.5v3.8M224 137.4h.5M227.6 127.1l-.4 .3M228.2 124.5l1.6-.4 1 1.2-.5 1.6-1.6 .3-1.1-1.2zM229.7 122.4a2.74 2.74 0 0 1 2.8 2.8M229.7 122.6a2.59 2.59 0 0 1 2.6 2.6M229.7 122.4v.2M230.9 124.2a2.2 2.2 0 0 0-3.1-.2 2.2 2.2 0 0 0-.2 3.1M230.9 124.2a2.2 2.2 0 0 1-.2 3.1 2.2 2.2 0 0 1-3.1-.2M231.3 123.9a2.7 2.7 0 0 0-3.8-.3 2.7 2.7 0 0 0-.3 3.8"/>
<path d="M231.3 123.9l-.4 .3M231.3 123.9a2.7 2.7 0 0 1-.3 3.8 2.7 2.7 0 0 1-3.8-.3M232.3 125.2h.2M232.3 125.2v24.4M232.5 125.2v24.4M28.2 142.9l.2 .2M28.2 141.9v1M28.2 140.4v1.5M28.2 142.9v1.1M28.2 144v.3M28.2 144.3v1.2l.2 .2M28.2 144l.3 .1"/>
<path d="M28.2 144.3l.2 .1M28.4 141.8v1.3M28.4 143.1l.1 .1M28.4 141.8l-.2 .1M28.4 144.4v1.3M28.4 145.7h.5M28.5 140.2v1.5M28.5 141.7l-.1 .1M28.5 143.2v.9M28.5 144.1v.2M28.5 144.3l-.1 .1M28.5 140.2h1.4"/>
<path d="M28.5 141.7h.4M28.5 140.2l-.3 .2M28.5 144.3h.4M28.5 144.1h1M28.9 145.7l.3 1.3 .8 1.8 1.5 2.5M28.9 144.3v1.4M28.9 144.3l.3 1.7 .7 1.7M28.9 143.2l1 1.5M28.9 141.7v1.5h-.4M28.9 141.7l.4 .9 .6 .7M29.9 147.7l.3 .6M29.9 144.7l.1 .3a5.9 5.9 0 0 1 1.1 2.8v1.3l-.5-.3"/>
<path d="M29.9 143.3l.4 .3M29.9 140.2v3.1M29.9 144.7v3M30.2 148.3l.4 .5M30.3 143.6l.1 .1M30.5 143.6l-.1 .1M30.9 143.3l-.4 .3M30.9 148.5l-.3 .3M30.9 148.5l.2 .1M31 143.2l-.6 .4M31 146.9l.1 .9M31 143.2l-.1 .1"/>
<path d="M31 143.2h.1M31 143.1l-.7 .5M31 143.3h-.1M31 143.1v.1M31.1 147.8l-.9 .5M31.1 148.1l-.2 .4M31.1 147.8v.3M31.1 148.1h.1M31.1 142.4l-.1 .7M31.5 151.3l.2 .1M32.3 151h.7M33.7 151.3l.1 .1"/>
<path d="M33.7 147.2l.1 .1M33.8 147.3v4.1M33.8 151.4h13.8M33.8 147.3h13.8M47.6 147.3v4.1M47.8 147.2v4.1l-.2 .1M47.8 143.1l.5 .3M47.8 147.2l-.2 .1M47.8 141.4l.5 .3M48.3 147.2v4.1l.1 .1M48.3 147.2l.1 .1M48.4 147.3v4.1"/>
<path d="M48.4 151.4h.5M48.4 147.3h.5M48.9 147.3v4.1M49.1 147.2v4.1l-.2 .1M49.1 148.8a.85 .85 0 0 0 .7 .8v.3M49.1 150.9h.7M49.1 147.2l-.2 .1M49.4 143.7h1.3M49.8 143.2a1.74 1.74 0 0 0-.7 1.4M49.8 149.9l.1 .1M49.8 149.9v1.4l.1 .1M49.9 150l.5 .1"/>
<path d="M49.9 150v1.4M49.9 151.4h.5M50.4 143.3a1.48 1.48 0 0 1 2.4-.2l.3 .8v2.4M50.4 143.3l-.5 .2M50.4 150.1v1.3M50.7 146.3v1.5a.99 .99 0 0 1-1.4 1l-.2-.4M50.7 145.3v1M50.7 143v.9M50.7 146.3h2M50.7 143.9v1.4M50.7 145.3h2.4M50.7 143.9h2.4"/>
<path d="M50.9 142.8h1.7M52.7 146.3a2.34 2.34 0 0 1-2 .6M52.7 146.3l.2 .6 .2-.1M53.1 146.3v.7a1.94 1.94 0 0 1-1.5 2.5l-1.2 .6M53.5 149.8a6.1 6.1 0 0 0-3.1 1.6M53.5 146.2l-.4 .1M53.5 146.2v3.6M53.7 146v1.9a2.9 2.9 0 0 1-.2 1.9M53.7 149h.3M53.7 145.7h.3M53.7 146l-.2 .2M54 145.7v3.3"/>
<path d="M54.2 149.2v2.7h5M54.2 148.9l-.2 .1M54.2 145.5l-.2 .2M57.7 146.4h1.5M59.2 146.4v5.5M59.2 146.4l.5 .5v4.5M59.7 147.7h18.6M59.7 150.7h18.6M59.7 151.4h18.6M59.7 151.4l-.5 .5M59.7 147h18.6M78.3 149.6v2.6l.2 .2"/>
<path d="M78.3 149.6h3M78.5 152.4h2.6M81.3 151.4l.1 .3 .4 .2M81.3 149.6v2.6l-.2 .2M81.3 151.4h.1M81.3 150.6l.1 .2 .4 .2M81.3 146.3h3M81.8 146.5h-.3l-.2 .5M81.8 146.5v4.5M81.8 151v.9M81.8 146.5h2M81.8 151.9h2"/>
<path d="M81.8 151h2M83.8 146.5h.3l.2 .5M83.8 146.5v4.5M83.8 151v.9M84.3 151.4l-.2 .3-.3 .2M84.3 146.3v.7M84.3 151.4h.1M84.3 150.6l-.2 .2-.3 .2M84.3 147v3.6M84.3 150.6v.8M84.3 145.9h1.8M86.8 142.9v.1"/>
<path d="M86.8 140.9v2M86.8 143v.4h-.5M86.8 140.9h.8M86.8 140.3h.6M86.8 141.8h.6M86.8 142h.6M86.8 142.9h.6M87.4 140.3v2.6M87.4 142.9v.1h-.6M202.5 149.6a2.69 2.69 0 0 0 2.7 2.8M202.5 149.6h.2M202.7 149.6a2.59 2.59 0 0 0 2.5 2.6"/>
<path d="M204.1 150.6l-.4 .4M204.7 148l1.6-.4 1 1.3-.5 1.5-1.6 .3-1-1.2zM205.2 152.4h24.5M205.2 152.2v.2M205.2 152.2h24.5M207.4 147.7a2.2 2.2 0 0 0-3.1-.2 2.2 2.2 0 0 0-.2 3.1M207.4 147.7a2.2 2.2 0 0 1-.2 3.1 2.2 2.2 0 0 1-3.1-.2M207.8 147.4a2.71 2.71 0 0 0-3.8-.3 2.71 2.71 0 0 0-.3 3.9M207.8 147.4l-.4 .3M207.8 147.4a2.71 2.71 0 0 1-.3 3.8 2.71 2.71 0 0 1-3.8-.2M212.3 140.4a6 6 0 0 1 3.9-8.8 6 6 0 0 1 7.3 6.3 6 6 0 0 1-8.3 5.1M213 141.4l1.2 1"/>
<path d="M214.8 140.4l-1.3 1.4-1.2-1.2 .1-.3 .7-1.2a3.1 3.1 0 0 0 0-2 4.5 4.5 0 0 1 4.8-4.3 4.5 4.5 0 0 1 4.2 4.9 4.5 4.5 0 0 1-5 4.1l-.8 .3-1 .8h-.5l-1.1-.9 1.2-1.5M217.4 141.4h.1M217.5 141.4h.1M217.5 141.1v.3M217.5 144.4v.2M217.5 145.7v.2M227.5 147.1a2.69 2.69 0 0 0-.3 3.9 2.69 2.69 0 0 0 3.8 .2M227.5 147.1l.3 .4M227.5 147.1a2.69 2.69 0 0 1 3.8 .3 2.69 2.69 0 0 1-.3 3.8M227.7 148.6l1.2-1 1.6 .5 .3 1.6-1.2 1-1.6-.5zM227.8 147.5a2.2 2.2 0 0 0-.2 3.1 2.2 2.2 0 0 0 3.1 .2M227.8 147.5a2.2 2.2 0 0 1 3.1 .2 2.2 2.2 0 0 1-.2 3.1"/>
<path d="M229.7 152.2v.2M230.7 150.8l.3 .4M232.3 149.6a2.59 2.59 0 0 1-2.6 2.6M232.3 149.6h.2M232.5 149.6a2.69 2.69 0 0 1-2.8 2.8"/>
<circle cx="206.5" cy="137.4" r="1.66"/>
<circle cx="206.5" cy="137.4" r="2.02"/>
<circle cx="217.5" cy="126.4" r="2.03"/>
<circle cx="217.5" cy="137.4" r="1.94"/>
<circle cx="217.5" cy="137.4" r="1.65"/>
<circle cx="217.5" cy="126.4" r="1.65"/>
<circle cx="228.5" cy="137.4" r="2.02"/>
<circle cx="228.5" cy="137.4" r="1.65"/>
<circle cx="213.7" cy="140.6" r=".51"/>
<circle cx="214.9" cy="141.7" r=".52"/>
<circle cx="217.5" cy="148.4" r="2.02"/>
<circle cx="217.5" cy="148.4" r="1.65"/>
</g>
<text font-size="6.3" x="187.4" y="206.3">Repeat Robotics LLC</text>
<text font-size="4.9" x="104.3" y="207.9">UltraMk2</text>
<g font-size="4.7">
<text x="66.2" y="12.8">42.50</text>
<text x="27.3" y="18.6">37.00</text>
<text x="58.9" y="18.6">6.50</text>
<text x="31.5" y="59.6">HIGH REDUCTION 51:1 RATIO</text>
<text x="50.5" y="111.8">56.10</text>
<text x="96.2" y="111.8">42.50</text>
<text x="63.8" y="118.7">30.10</text>
<text x="97.5" y="118.7">6.50</text>
<text x="211.6" y="116.9">30.00</text>
<text x="176.4" y="127.2">M4 TAP</text>
<text x="181.4" y="131.8">11mm</text>
<text x="243.1" y="129.4" transform="rotate(-15 243.1 129.4)">22.00</text>
<text x="242.7" y="137.6">4x M4 TAP</text>
<text x="23.2" y="142.8" transform="rotate(-90 23.2 142.8)">28.00</text>
<text x="247.7" y="142.1">4mm</text>
<text x="187.2" y="149.5" transform="rotate(-24 187.2 149.5)">28.00</text>
<text x="245" y="152" transform="rotate(30 245 152)">17.00</text>
<text x="40.4" y="162.4">DRIVE 14:1 RATIO</text>
<text x="224.6" y="163.5">7.00</text>
<text x="248.7" y="167.1" transform="rotate(45 248.7 167.1)">8.00</text>
</g>
<g font-size="3.5">
<text x="53.1" y="199.1">AL 6061-T6</text>
<text x="104.3" y="199.1">1:1 AND AS NOTED</text>
</g>
<text font-size="2.8" x="151.7" y="181.2">PRINTED ON 3/18/2025</text>
<text font-size="2.7" x="255.1" y="208.4">SHEET 1 OF 1</text>
<g font-size="1.8">
<text x="53.1" y="184.9">DESCRIPTION</text>
<text x="53.1" y="193.8">MATERIAL</text>
<text x="104.3" y="193.8">SHEET SCALE</text>
<text x="53.1" y="202.8">FINISH</text>
<text x="104.3" y="203.9">DWG NO &amp; REV</text>
</g>
</svg>
